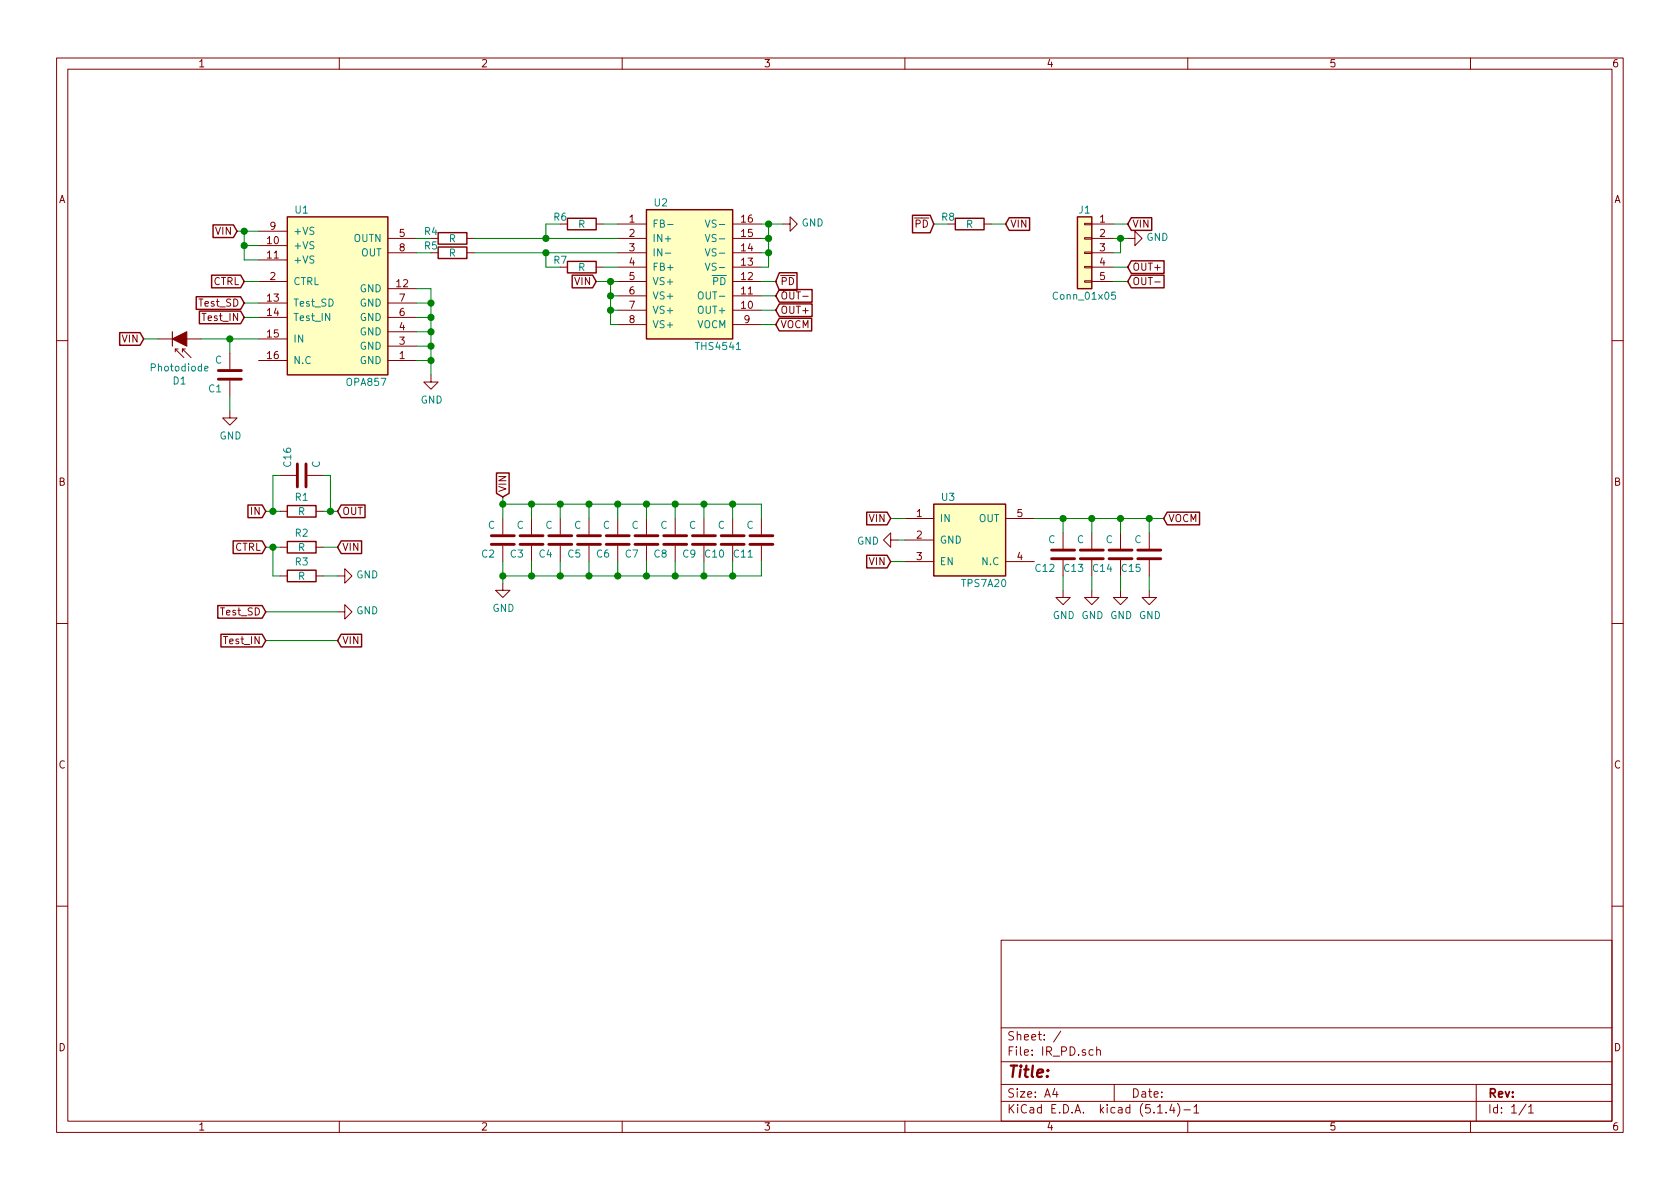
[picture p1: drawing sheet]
<svg xmlns="http://www.w3.org/2000/svg" width="297mm" height="210mm" viewBox="0 0 297 210" stroke-linecap="round" stroke-linejoin="round" font-family="sans-serif">
<g fill="none" stroke="#840000" stroke-width=".18">
<path d="M10 10.3h277v189.9h-277zM12 12.2h273v186.1h-273zM60 10.3v1.9M110 10.3v1.9M160 10.3v1.9M210 10.3v1.9M260 10.3v1.9M105.4 39.6h1.3M109.2 39.6h5.1M129.5 39.6h5.1M138.4 39.6h1.3v-1.3l1.3 1.3-1.3 1.3v-1.3M174 39.6h1.3"/>
<path d="M191.8 39.5h1.2v.2h-1.2zM193 39.6h3.8M27.9 59.9h7.7M45.7 49.8h5.1M45.7 59.9h5.1M45.7 43.4h5.1M45.7 46h5.1M45.7 53.6h5.1M45.7 56.1h5.1M45.7 40.9h5.1M68.6 44.7h5.1M68.6 42.2h5.1"/>
<path d="M68.6 51h5.1M68.6 53.6h5.1M68.6 56.1h5.1M68.6 58.7h5.1M82.5 44.7h1.3M82.5 42.2h1.3M105.4 47.2h1.3M109.2 44.7h5.1M109.2 47.2h5.1M109.2 42.2h5.1M109.2 49.8h5.1M109.2 54.9h5.1"/>
<path d="M109.2 52.3h5.1M109.2 57.4h5.1M129.5 44.7h5.1M129.5 47.2h5.1M129.5 42.2h5.1M129.5 49.8h5.1M129.5 54.9h5.1M129.5 52.3h5.1M129.5 57.4h5.1M141.9 52.4h1M191.8 49.7h1.2v.2h-1.2zM191.8 47.1h1.2v.3h-1.2z"/>
<path d="M191.8 44.6h1.2v.2h-1.2zM191.8 42h1.2v.3h-1.2zM193 44.7h3.8M193 47.2h3.8M193 42.2h3.8M193 49.8h3.8M199.4 42.2h1.3v-1.3l1.2 1.3-1.2 1.2v-1.2M204.2 49.9h.9M10 60.2h2M31 62.2v-.5l1.5 1.5M31 61.7h.5M32.8 61.7h-.5v.5v-.5l1.5 1.5"/>
<path d="M40.6 72.6v1.3h1.3l-1.3 1.3-1.2-1.3h1.2M40.6 62.5v2.8M40.6 67.3v2.8M45.7 63.7h5.1M68.6 63.7h5.1M68.6 61.2h5.1M76.2 66.3v1.3h1.3l-1.3 1.2-1.3-1.2h1.3M285 60.2h2M49.5 90.4h1.3M49.5 84.1h2.8M49.5 96.8h1.3M54.4 84.1h2.7"/>
<path d="M55.9 90.4h1.2M55.9 96.8h1.2M88.9 91.7v2.8M88.9 96.5v2.8M94 91.7v2.8M94 96.5v2.8M99.1 91.7v2.8M99.1 96.5v2.8M104.1 91.7v2.8M104.1 96.5v2.8M109.2 91.7v2.8M109.2 96.5v2.8"/>
<path d="M114.3 91.7v2.8M114.3 96.5v2.8M119.4 91.7v2.8M119.4 96.5v2.8M124.5 91.7v2.8M124.5 96.5v2.8M129.5 91.7v2.8M129.5 96.5v2.8M134.6 91.7v2.8M134.6 96.5v2.8M157.5 95.5v-1.3l-1.3 1.3 1.3 1.3v-1.3h1.2M160 91.7h5.1"/>
<path d="M160 95.5h5.1M160 99.3h5.1M177.8 91.7h5.1M177.8 99.3h5.1M188 94.2v2.8M188 99.1v2.7M193 94.2v2.8M193 99.1v2.7M198.1 94.2v2.8M198.1 99.1v2.7M203.2 94.2v2.8M203.2 99.1v2.7"/>
<path d="M10 110.3h2M49.5 101.8h1.3M55.9 101.8h1.2M59.7 108.2h1.3v-1.3l1.2 1.3-1.2 1.3v-1.3M59.7 101.8h1.3v-1.2l1.2 1.2-1.2 1.3v-1.3M88.9 103.1v1.3h1.3l-1.3 1.3-1.3-1.3h1.3M188 104.4v1.3h1.2l-1.2 1.2-1.3-1.2h1.3M193 104.4v1.3h1.3l-1.3 1.2-1.2-1.2h1.2M198.1 104.4v1.3h1.3l-1.3 1.2-1.3-1.2h1.3M203.2 104.4v1.3h1.3l-1.3 1.2-1.3-1.2h1.3M285 110.3h2M10 160.2h2"/>
<path d="M177 166.3h108v32h-108zM285 160.2h2M60 198.3v1.9M110 198.3v1.9M160 198.3v1.9M177 194.8h108M177 191.8h108M177 187.8h108M177 181.8h108M186.5 192.5l-.4 1h1M186.8 193v1M187.6 182.3l-1.3 2"/>
<path d="M193.3 185.7l-.5-.1-.2 .3 .1 .6h.6M193.9 185.7h.1a.37 .37 0 0 1 .6 .1v.8M193.9 185.1v1.5M197 191.8v3M204.7 196.8h.8M206.2 196.7v.1M207.2 195.2l-.4 1.1h.9M207.5 195.8v1M208.2 195.1a1.71 1.71 0 0 1 0 2.3M209.3 196.3h1.2M210 198.3v1.9M211.1 195.8l.4-.5v1.5"/>
<path d="M211.1 196.8h.9M260 198.3v1.9M261 191.8v6.5M269.8 195.2l-1.2 2M270.3 195.8l.4-.5v1.5M270.3 196.8h.8"/>
</g>
<g fill="none" stroke="#840000" stroke-width=".51">
<path d="M38.6 65.5h4.1M38.6 67.1h4.1M52.6 82v4.1M54.1 82v4.1M86.9 94.7h4M86.9 96.3h4M91.9 94.7h4.1M91.9 96.3h4.1M97 94.7h4.1M97 96.3h4.1M102.1 94.7h4.1M102.1 96.3h4.1"/>
<path d="M107.2 94.7h4.1M107.2 96.3h4.1M112.3 94.7h4M112.3 96.3h4M117.3 94.7h4.1M117.3 96.3h4.1M122.4 94.7h4.1M122.4 96.3h4.1M127.5 94.7h4.1M127.5 96.3h4.1M132.6 94.7h4.1M132.6 96.3h4.1"/>
<path d="M185.9 97.3h4.1M185.9 98.8h4.1M191 97.3h4.1M191 98.8h4.1M196.1 97.3h4.1M196.1 98.8h4.1M201.2 97.3h4M201.2 98.8h4"/>
</g>
<g fill="none" stroke="#840000" stroke-width=".25">
<path d="M37.7 39.8h3.6l.6 1.1-.6 1.1h-3.6zM50.8 38.3h17.8v28h-17.8zM100.3 38.6h5.1v2h-5.1zM114.3 37.1h15.2v22.8h-15.2zM161.3 38.1h3.2l.6 1.5-.6 1.6h-3.2zM168.9 38.6h5.1v2h-5.1zM178.4 38.5h3.6v2.2h-3.6l-.6-1.1zM190.5 38.3h2.5v12.7h-2.5zM200 38.5h3.6v2.2h-3.6l-.6-1.1zM21.2 58.8h3.6l.6 1.1-.6 1.2h-3.6zM34.7 52.5h7.8l.7 1.1-.7 1.1h-7.8zM35.3 55h7.2l.7 1.1-.7 1.1h-7.2z"/>
<path d="M37.4 48.7h5.1l.7 1.1-.7 1.1h-5.1zM77.5 43.7h5v2h-5zM77.5 41.1h5v2.1h-5zM100.3 46.2h5.1v2.1h-5.1zM101.2 48.7h3.6l.6 1.1-.6 1.1h-3.6zM137.8 48.2h3.1v3.1h-3.1l-.6-1.5zM137.8 53.7h5.8v2.3h-5.8l-.6-1.1zM137.8 51.2h5.8v2.2h-5.8l-.6-1.1zM137.8 56.3h5.7v2.2h-5.7l-.6-1.1zM200 46.1h5.8v2.3h-5.8l-.6-1.2zM200 48.7h5.8v2.2h-5.8l-.6-1.1zM41.2 95.7h5.2l.6 1.1-.6 1.1h-5.2z"/>
<path d="M43.8 89.3h2.6l.6 1.1-.6 1.1h-2.6zM50.8 89.4h5.1v2h-5.1zM50.8 95.8h5.1v2h-5.1zM60.3 95.7h3.6v2.2h-3.6l-.6-1.1zM60.3 89.3h4.2v2.2h-4.2l-.6-1.1zM87.8 83.6h2.2v3.6l-1.1 .7-1.1-.7zM153.2 90.6h3.6l.7 1.1-.7 1.1h-3.6zM153.2 98.2h3.6l.7 1.1-.7 1.1h-3.6zM165.1 89.1h12.7v12.7h-12.7zM206.4 90.6h5.7v2.2h-5.7l-.7-1.1zM38.5 107.1h7.9l.6 1.1-.6 1.1h-7.9zM39.1 112.2h7.3l.6 1.1-.6 1.1h-7.3z"/>
<path d="M50.8 100.8h5.1v2.1h-5.1zM60.3 112.2h3.6v2.2h-3.6l-.6-1.1z"/>
</g>
<g fill="#ffffc2" stroke="#ffffc2" stroke-width=".18">
<path d="M190.5 38.3h2.5v12.7h-2.5z"/>
<path d="M165.1 89.1h12.7v12.7h-12.7z"/>
<path d="M114.3 37.1h15.2v22.8h-15.2z"/>
<path d="M50.8 38.3h17.8v28h-17.8z"/>
</g>
<path d="M118 39.7h1M124.7 38.9l.4 1.3 .4-1.3M117.6 44.8h1M123.5 51.8l.3-.2a.47 .47 0 0 1 .5 .4v.7l-.3 .2-.4-.1a1 1 0 0 1-.1-1zM124.7 46.5l.4 1.3 .4-1.3M124.7 44l.4 1.3 .4-1.3M124.7 41.4l.4 1.3 .4-1.3M197.2 51.7h-.6l-.1 .6 .2-.2 .5 .1v.6l-.2 .1-.5-.1M36.2 65.2l.6-.1-.1-.3h-.3l-.2 .1v.7h.5" fill="none" stroke="#008484" stroke-width=".18"/>
<path d="M30.5 58.7v2.5" fill="none" stroke="#840000" stroke-width=".2"/>
<path d="M30.5 59.9l2.5-1.2v2.5z" fill="#840000" stroke="#840000" stroke-width=".2"/>
<g fill="none" stroke="#008400" stroke-width=".18">
<path d="M99.1 39.6h-2.6v2.6M106.7 39.6h2.5M134.6 39.6h3.8M135.9 39.6v7.6h-1.3M165.1 39.6h2.5M175.3 39.6h2.5M196.8 39.6h2.6M25.4 59.9h2.5M35.6 59.9h10.1M40.6 59.9v2.6M41.9 40.9h3.8M43.2 49.8h2.5"/>
<path d="M43.2 43.4h2.5M43.2 40.9v5.1h2.5M43.2 56.1h2.5M43.2 53.6h2.5M73.7 42.2h2.5M73.7 44.7h2.5M73.7 51h2.5v15.3M73.7 58.7h2.5M73.7 56.1h2.5M73.7 53.6h2.5M83.8 42.2h25.4M83.8 44.7h25.4"/>
<path d="M96.5 44.7v2.5h2.6M105.4 49.8h3.8M106.7 47.2h2.5M107.9 52.3h1.3M107.9 49.8v7.6h1.3M107.9 54.9h1.3M134.6 49.8h2.6M134.6 42.2h1.3M134.6 44.7h1.3M134.6 52.3h2.6M134.6 57.4h2.6M134.6 54.9h2.6"/>
<path d="M196.8 49.8h2.6M196.8 42.2h2.6M196.8 47.2h2.6M198.1 42.2v2.5h-1.3M40.6 70.1v2.5M73.7 63.7h2.5M73.7 61.2h2.5M47 90.4h2.5M47 96.8h2.5M48.3 96.8v5h1.2M49.5 84.1h-1.2v6.3M57.1 84.1h1.3v6.3"/>
<path d="M57.1 90.4h2.6M57.1 96.8h2.6M88.9 89.1h45.7v2.6M88.9 87.9v3.8M88.9 99.3v3.8M94 89.1v2.6M94 99.3v2.5M99.1 89.1v2.6M99.1 99.3v2.5M104.1 89.1v2.6M104.1 99.3v2.5M109.2 89.1v2.6"/>
<path d="M109.2 99.3v2.5M114.3 89.1v2.6M114.3 99.3v2.5M119.4 89.1v2.6M119.4 99.3v2.5M124.5 89.1v2.6M124.5 99.3v2.5M129.5 89.1v2.6M129.5 99.3v2.5M134.6 99.3v2.5h-45.7M157.5 91.7h2.5M157.5 99.3h2.5"/>
<path d="M158.7 95.5h1.3M182.9 91.7h22.8M188 91.7v2.5M193 91.7v2.5M198.1 91.7v2.5M203.2 91.7v2.5M47 108.2h12.7M47 113.3h12.7M57.1 101.8h2.6M188 101.8v2.6M193 101.8v2.6M198.1 101.8v2.6"/>
<path d="M203.2 101.8v2.6"/>
</g>
<g fill="#008400" stroke="#008400" stroke-width=".25">
<circle cx="203.2" cy="91.7" r=".51"/>
<circle cx="108" cy="49.8" r=".51"/>
<circle cx="129.5" cy="101.8" r=".51"/>
<circle cx="76.2" cy="53.6" r=".51"/>
<circle cx="108" cy="52.3" r=".51"/>
<circle cx="119.4" cy="101.8" r=".51"/>
<circle cx="124.5" cy="101.8" r=".51"/>
<circle cx="108" cy="54.9" r=".51"/>
<circle cx="135.9" cy="39.6" r=".51"/>
<circle cx="76.2" cy="61.2" r=".51"/>
<circle cx="135.9" cy="42.2" r=".51"/>
<circle cx="76.2" cy="63.7" r=".51"/>
<circle cx="135.9" cy="44.7" r=".51"/>
<circle cx="48.3" cy="90.4" r=".51"/>
<circle cx="40.6" cy="59.9" r=".51"/>
<circle cx="58.4" cy="90.4" r=".51"/>
<circle cx="99.1" cy="101.8" r=".51"/>
<circle cx="119.4" cy="89.1" r=".51"/>
<circle cx="109.2" cy="89.1" r=".51"/>
<circle cx="124.5" cy="89.1" r=".51"/>
<circle cx="104.1" cy="89.1" r=".51"/>
<circle cx="198.1" cy="42.2" r=".51"/>
<circle cx="99.1" cy="89.1" r=".51"/>
<circle cx="129.5" cy="89.1" r=".51"/>
<circle cx="94" cy="89.1" r=".51"/>
<circle cx="88.9" cy="101.8" r=".51"/>
<circle cx="94" cy="101.8" r=".51"/>
<circle cx="43.2" cy="40.9" r=".51"/>
<circle cx="88.9" cy="89.1" r=".51"/>
<circle cx="76.2" cy="56.1" r=".51"/>
<circle cx="48.3" cy="96.8" r=".51"/>
<circle cx="43.2" cy="43.4" r=".51"/>
<circle cx="104.1" cy="101.8" r=".51"/>
<circle cx="96.5" cy="44.7" r=".51"/>
<circle cx="96.5" cy="42.2" r=".51"/>
<circle cx="109.2" cy="101.8" r=".51"/>
<circle cx="188" cy="91.7" r=".51"/>
<circle cx="114.3" cy="101.8" r=".51"/>
<circle cx="76.2" cy="58.7" r=".51"/>
<circle cx="193" cy="91.7" r=".51"/>
<circle cx="114.3" cy="89.1" r=".51"/>
<circle cx="198.1" cy="91.7" r=".51"/>
</g>
<text font-size="2.8" fill="#840000" x="178" y="190.5">Title:</text>
<g font-size="2.1" fill="#840000">
<text x="178" y="184">Sheet: /</text>
<text x="178" y="186.7">File: IR_PD.sch</text>
<text x="178" y="196.9">KiCad E.D.A. kicad (5.1.4)-1</text>
<text x="178" y="194.1">Size: A4</text>
<text x="200" y="194.1">Date:</text>
<text x="263" y="194.1">Rev:</text>
<text x="263" y="196.9">Id: 1/1</text>
</g>
<g font-size="1.8" fill="#840000">
<text x="35" y="11.9">1</text>
<text x="85" y="11.9">2</text>
<text x="135" y="11.9">3</text>
<text x="185" y="11.9">4</text>
<text x="235" y="11.9">5</text>
<text x="285" y="11.9">6</text>
<text x="10.4" y="35.9">A</text>
<text x="285.4" y="35.9">A</text>
<text x="38.2" y="41.5">VIN</text>
<text x="47.8" y="40.6">9</text>
<text x="70.6" y="41.9">5</text>
<text x="111.3" y="39.4">1</text>
<text x="111.3" y="41.9">2</text>
<text x="131.1" y="41.9">15</text>
<text x="131.1" y="39.4">16</text>
<text x="161.8" y="40.3">PD</text>
<text x="178.6" y="40.3">VIN</text>
<text x="194.5" y="39.4">1</text>
<text x="194.5" y="41.9">2</text>
<text x="200.2" y="40.3">VIN</text>
<text x="47.3" y="43.2">10</text>
<text x="47.3" y="45.7">11</text>
<text x="70.6" y="44.4">8</text>
<text x="111.3" y="44.4">3</text>
<text x="111.3" y="47">4</text>
<text x="131.1" y="47">13</text>
<text x="131.1" y="44.4">14</text>
<text x="194.5" y="44.4">3</text>
<text x="194.5" y="47">4</text>
<text x="200.2" y="47.9">OUT+</text>
<text x="37.7" y="50.4">CTRL</text>
<text x="47.3" y="53.3">13</text>
<text x="47.8" y="49.5">2</text>
<text x="70.2" y="50.8">12</text>
<text x="70.6" y="53.3">7</text>
<text x="101.7" y="50.4">VIN</text>
<text x="111.3" y="49.5">5</text>
<text x="111.3" y="52.1">6</text>
<text x="131.1" y="52.1">11</text>
<text x="131.1" y="49.5">12</text>
<text x="137.9" y="50.4">PD</text>
<text x="137.9" y="53">OUT-</text>
<text x="194.5" y="49.5">5</text>
<text x="200.2" y="50.4">OUT-</text>
<text x="35.3" y="54.2">Test_SD</text>
<text x="36" y="56.8">Test_IN</text>
<text x="47.3" y="55.9">14</text>
<text x="47.3" y="59.7">15</text>
<text x="70.6" y="58.4">4</text>
<text x="70.6" y="55.9">6</text>
<text x="111.3" y="54.6">7</text>
<text x="111.3" y="57.1">8</text>
<text x="131.1" y="54.6">10</text>
<text x="131.6" y="57.1">9</text>
<text x="137.9" y="55.5">OUT+</text>
<text x="137.9" y="58">VOCM</text>
<text x="21.7" y="60.6">VIN</text>
<text x="47.3" y="63.5">16</text>
<text x="70.6" y="63.5">1</text>
<text x="70.6" y="61">3</text>
<text x="10.4" y="85.9">B</text>
<text x="89.5" y="87.1" transform="rotate(-90 89.5 87.1)">VIN</text>
<text x="285.4" y="85.9">B</text>
<text x="44.4" y="91.1">IN</text>
<text x="60.5" y="91.1">OUT</text>
<text x="153.7" y="92.3">VIN</text>
<text x="162.1" y="91.4">1</text>
<text x="162.1" y="95.2">2</text>
<text x="179.9" y="91.4">5</text>
<text x="206.5" y="92.3">VOCM</text>
<text x="41.5" y="97.4">CTRL</text>
<text x="60.5" y="97.4">VIN</text>
<text x="153.7" y="99.9">VIN</text>
<text x="162.1" y="99.1">3</text>
<text x="179.9" y="99.1">4</text>
<text x="39.1" y="108.8">Test_SD</text>
<text x="39.8" y="113.9">Test_IN</text>
<text x="60.5" y="113.9">VIN</text>
<text x="10.4" y="135.9">C</text>
<text x="285.4" y="135.9">C</text>
<text x="10.4" y="185.9">D</text>
<text x="285.4" y="185.9">D</text>
<text x="35" y="199.9">1</text>
<text x="85" y="199.9">2</text>
<text x="135" y="199.9">3</text>
<text x="185" y="199.9">4</text>
<text x="235" y="199.9">5</text>
<text x="285" y="199.9">6</text>
</g>
<g font-size="1.8" fill="#008484">
<text x="51.8" y="41.5">+VS</text>
<text x="52.2" y="37.8">U1</text>
<text x="75.1" y="41.6">R4</text>
<text x="97.9" y="39">R6</text>
<text x="102.2" y="40.3">R</text>
<text x="115.3" y="40.3">FB-</text>
<text x="115.7" y="36.5">U2</text>
<text x="125.6" y="40.3">VS-</text>
<text x="141.7" y="40.1">GND</text>
<text x="166.5" y="39">R8</text>
<text x="170.8" y="40.3">R</text>
<text x="190.8" y="37.8">J1</text>
<text x="51.8" y="44.1">+VS</text>
<text x="51.8" y="46.6">+VS</text>
<text x="62.6" y="42.8">OUTN</text>
<text x="63.8" y="45.3">OUT</text>
<text x="75.1" y="44.1">R5</text>
<text x="79.4" y="45.4">R</text>
<text x="79.4" y="42.8">R</text>
<text x="97.9" y="46.7">R7</text>
<text x="102.2" y="47.9">R</text>
<text x="115.3" y="42.8">IN+</text>
<text x="115.3" y="45.3">IN-</text>
<text x="115.3" y="47.9">FB+</text>
<text x="125.6" y="47.9">VS-</text>
<text x="125.6" y="45.3">VS-</text>
<text x="125.6" y="42.8">VS-</text>
<text x="202.7" y="42.6">GND</text>
<text x="51.8" y="50.4">CTRL</text>
<text x="63.6" y="51.7">GND</text>
<text x="115.3" y="50.4">VS+</text>
<text x="115.3" y="53">VS+</text>
<text x="124.2" y="53">OUT-</text>
<text x="126.1" y="50.4">PD</text>
<text x="186.5" y="53">Conn_01x05</text>
<text x="51.8" y="54.2">Test_SD</text>
<text x="51.8" y="56.8">Test_IN</text>
<text x="63.6" y="59.3">GND</text>
<text x="63.6" y="56.8">GND</text>
<text x="63.6" y="54.2">GND</text>
<text x="115.3" y="55.5">VS+</text>
<text x="115.3" y="58">VS+</text>
<text x="123.2" y="58">VOCM</text>
<text x="123.7" y="55.5">OUT+</text>
<text x="26.9" y="65.7">Photodiode</text>
<text x="38" y="64.3">C</text>
<text x="51.8" y="60.6">IN</text>
<text x="51.8" y="64.4">N.C</text>
<text x="63.6" y="64.4">GND</text>
<text x="63.6" y="61.8">GND</text>
<text x="123.3" y="61.9">THS4541</text>
<text x="30.6" y="68">D1</text>
<text x="36.9" y="69.4">C1</text>
<text x="61.4" y="68.2">OPA857</text>
<text x="74.4" y="71.4">GND</text>
<text x="38.8" y="77.7">GND</text>
<text x="51.5" y="82.5" transform="rotate(-90 51.5 82.5)">C16</text>
<text x="56.6" y="82.7" transform="rotate(-90 56.6 82.7)">C</text>
<text x="52.2" y="88.6">R1</text>
<text x="166.5" y="88.6">U3</text>
<text x="52.2" y="94.9">R2</text>
<text x="52.7" y="91.1">R</text>
<text x="86.3" y="93.5">C</text>
<text x="91.4" y="93.5">C</text>
<text x="96.4" y="93.5">C</text>
<text x="101.5" y="93.5">C</text>
<text x="106.6" y="93.5">C</text>
<text x="111.7" y="93.5">C</text>
<text x="116.8" y="93.5">C</text>
<text x="121.8" y="93.5">C</text>
<text x="126.9" y="93.5">C</text>
<text x="132" y="93.5">C</text>
<text x="166.1" y="92.3">IN</text>
<text x="173.1" y="92.3">OUT</text>
<text x="52.2" y="100">R3</text>
<text x="52.7" y="97.5">R</text>
<text x="85.2" y="98.6">C2</text>
<text x="90.3" y="98.6">C3</text>
<text x="95.4" y="98.6">C4</text>
<text x="100.4" y="98.6">C5</text>
<text x="105.5" y="98.6">C6</text>
<text x="110.6" y="98.6">C7</text>
<text x="115.7" y="98.6">C8</text>
<text x="120.8" y="98.6">C9</text>
<text x="124.7" y="98.6">C10</text>
<text x="129.8" y="98.6">C11</text>
<text x="151.5" y="96.3">GND</text>
<text x="166.1" y="96.1">GND</text>
<text x="166.1" y="99.9">EN</text>
<text x="173.7" y="99.9">N.C</text>
<text x="183.1" y="101.1">C12</text>
<text x="185.3" y="96.1">C</text>
<text x="188.2" y="101.1">C13</text>
<text x="190.4" y="96.1">C</text>
<text x="193.3" y="101.1">C14</text>
<text x="195.5" y="96.1">C</text>
<text x="198.4" y="101.1">C15</text>
<text x="200.6" y="96.1">C</text>
<text x="52.7" y="102.5">R</text>
<text x="63" y="102.3">GND</text>
<text x="170.2" y="103.8">TPS7A20</text>
<text x="63" y="108.6">GND</text>
<text x="87.1" y="108.2">GND</text>
<text x="186.1" y="109.5">GND GND GND GND</text>
</g>
</svg>
